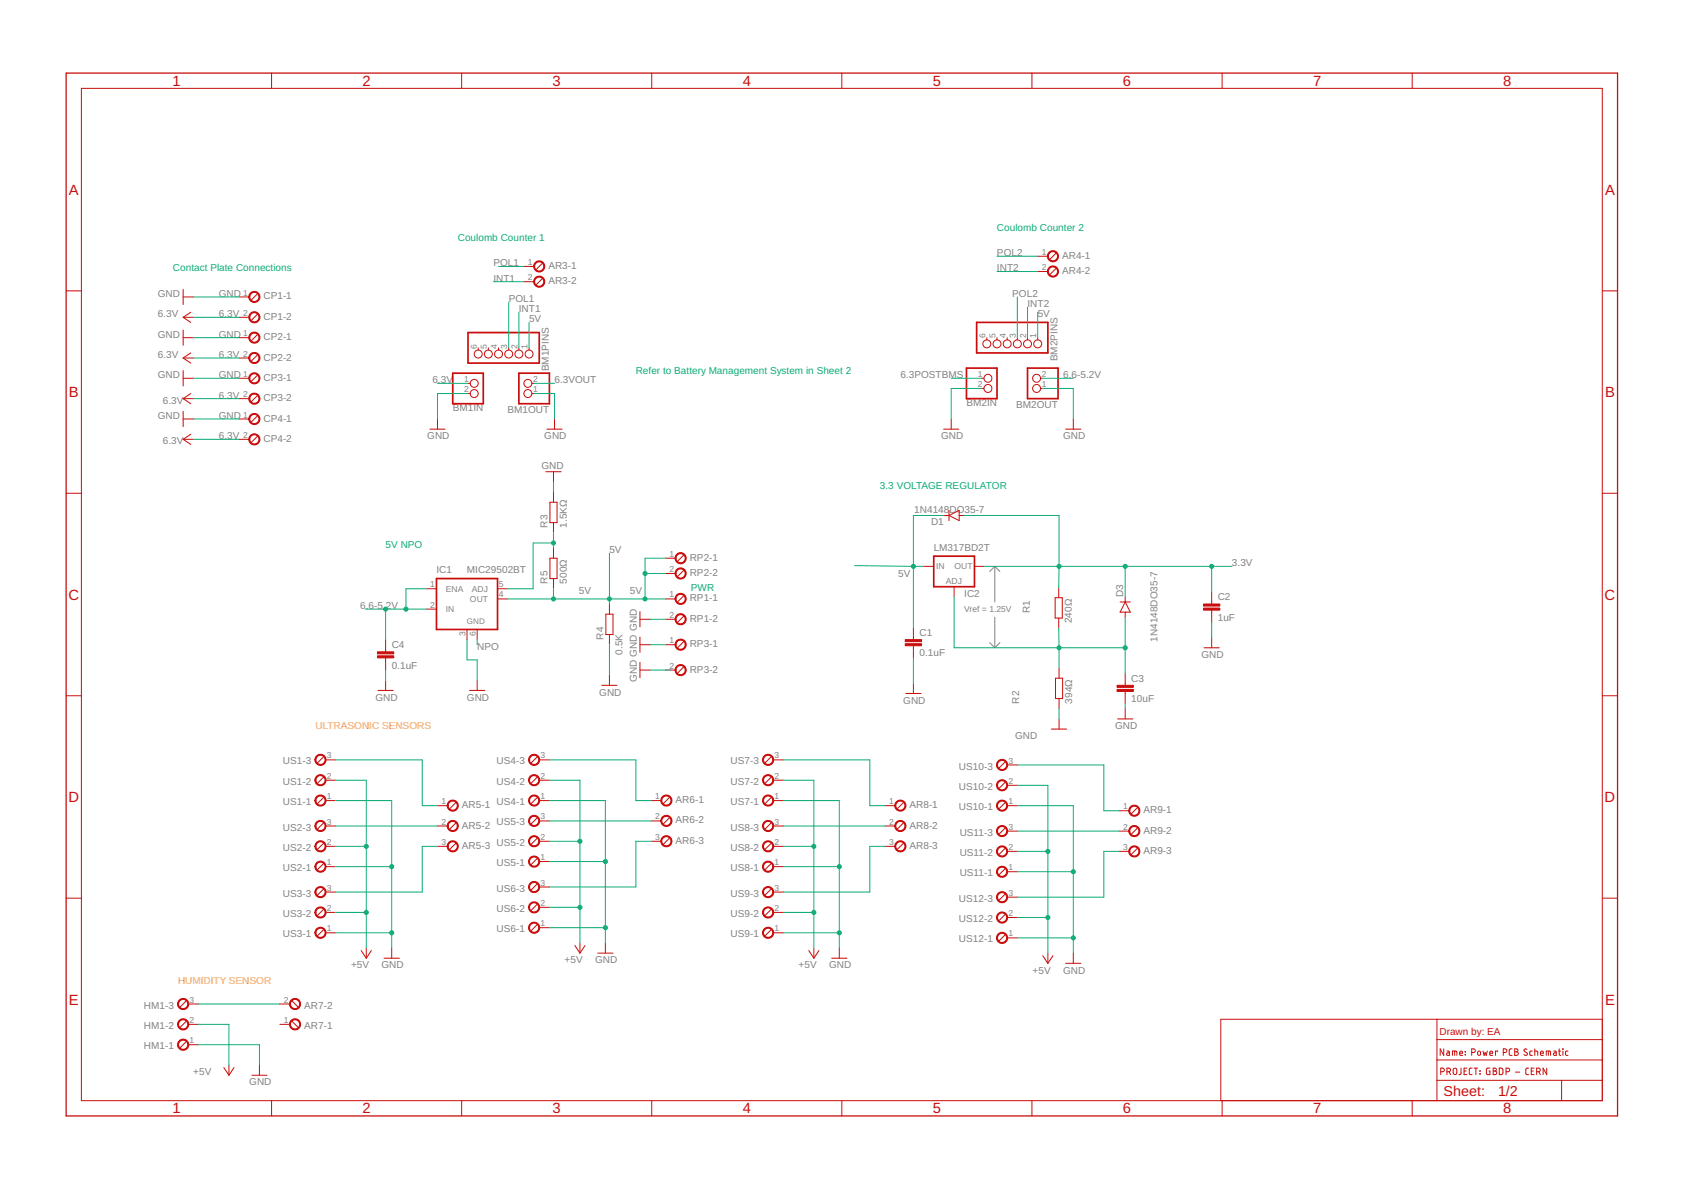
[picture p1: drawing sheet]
<svg xmlns="http://www.w3.org/2000/svg" width="420mm" height="297mm" viewBox="0 0 420 297" stroke-linecap="round" stroke-linejoin="round" font-family="sans-serif">
<path d="M248.3 141.4v8.9M248.3 154.1v7.6M248.3 141.4l1.3 1.2M248.3 141.4l-1.2 1.2M247.1 160.4l1.2 1.3M249.6 160.4l-1.3 1.3" fill="none" stroke="#808080" stroke-width=".25"/>
<g fill="none" stroke="#c90d0c" stroke-width=".25">
<path d="M67.8 18.2v3.9M115.3 18.2v3.9M162.7 18.2v3.9M210.2 18.2v3.9M257.6 18.2v3.9M305.1 18.2v3.9M352.6 18.2v3.9M20.3 22.1h379.7v252.6h-379.7zM16.5 72.6h3.8M45.7 79.2l1.9 1.3M45.7 79.2h2.6M45.7 72.2v3.8"/>
<path d="M45.7 74.1h2.6M47.6 77.9l-1.9 1.3M59.7 79.2h2.5M59.7 74.1h2.5M64.3 73.4l-1.6 1.5M64.3 78.4l-1.6 1.6M130.8 66.5h2.5M130.8 70.3h2.5M135.4 65.7l-1.5 1.6M135.4 69.6l-1.5 1.5M259.1 64h2.5M259.1 67.8h2.5"/>
<path d="M263.6 63.2l-1.5 1.5M263.6 67l-1.5 1.5M400 72.6h3.8M45.7 82.4v3.8M45.7 92.5v3.8M45.7 94.4h2.6M45.7 89.4l1.9 1.2M45.7 89.4h2.6M45.7 84.3h2.6M45.7 99.5l1.9 1.3M45.7 99.5h2.6M47.6 88.1l-1.9 1.3"/>
<path d="M47.6 98.2l-1.9 1.3M59.7 94.4h2.5M59.7 89.4h2.5M59.7 84.3h2.5M59.7 99.5h2.5M64.3 83.5l-1.6 1.5M64.3 88.6l-1.6 1.5M64.3 93.7l-1.6 1.5M64.3 98.7l-1.6 1.6M116.8 95.7h.6M116.8 98.2h.6M119.4 86.8v.6"/>
<path d="M121.9 86.8v.6M124.5 86.8v.6M127 86.8v.6M129.5 86.8v.6M132.1 86.8v.6M132.8 95.7h.5M132.8 98.2h.5M245.1 94.4h.5M245.1 97h.5M246.4 84.3v.5M248.9 84.3v.5M251.4 84.3v.5"/>
<path d="M254 84.3v.5M256.5 84.3v.5M259.1 84.3v.5M259.8 94.4h.5M259.8 97h.5M45.7 102.7v3.8M45.7 109.7l1.9 1.2M45.7 109.7h2.6M45.7 104.6h2.6M47.6 108.4l-1.9 1.3M59.7 109.7h2.5M59.7 104.6h2.5"/>
<path d="M64.3 103.8l-1.6 1.5M64.3 108.9l-1.6 1.5M107.3 107.1h3.8M109.2 104.6v2.5M136.3 117.8h3.8M136.5 107.1h3.8M138.2 117.8v2.5M138.4 104.6v2.5M235.6 107.1h3.8M237.5 104.6v2.5M266 107.1h3.9M267.9 104.6v2.5"/>
<path d="M16.5 123.1h3.8M137.3 125.4h1.8v5.1h-1.8zM137.3 139.3h1.8v5.1h-1.8zM138.2 122.8v2.6M138.2 130.5v2.5M138.2 136.8v2.5M166.1 139.3h2.5M170.7 138.6l-1.6 1.5M235.6 128.7h1.3M236.9 128.7l2.6-1.3v2.5zM236.9 127.4v2.5M239.5 128.7h1.2"/>
<path d="M400 123.1h3.8M96.3 159.7v3M106.4 147h2.6M106.4 152h2.6M116.6 157.1v2.6M119.1 157.1v2.6M124.2 149.5h2.5M124.2 147h2.5M138.2 144.4v2.6M151.3 153.3h1.7v5.1h-1.7zM152.1 150.8v2.5M152.1 158.4v2.5"/>
<path d="M159.8 152.7v3.8M159.8 159v3.8M159.8 154.6h2.5M166.1 154.6h2.5M166.1 149.5h2.5M166.1 143.2h2.5M170.7 148.7l-1.6 1.6M170.7 153.8l-1.6 1.5M170.7 142.4l-1.6 1.5M228 156.6v3.1M230.6 141.4h2.5M238.2 146.5v2.5"/>
<path d="M243.3 141.4h2.5M263.4 149.2h1.8v5.1h-1.8zM264.3 146.7v2.5M264.3 154.3v2.5M279.6 150.3h2.6M280.9 149v1.3M280.9 152.8v1.3M280.9 150.3l1.3 2.5h-2.6zM302.5 147.7v3.1M302.5 152.3v3M302.5 159.2v2.5M16.5 173.7h3.8"/>
<path d="M94.4 172.3h3.8M96.3 164.2v3.1M96.3 169.8v2.5M117.2 172.3h3.8M119.1 169.8v2.5M150.2 171.1h3.9M152.1 168.5v2.6M159.8 165.4v3.8M159.8 160.9h2.5M159.8 167.3h2.5M166.1 160.9h2.5M166.1 167.3h2.5"/>
<path d="M170.7 160.2l-1.6 1.5M170.7 166.5l-1.6 1.5M226.1 173.1h3.8M228 161.2v3M228 170.6v2.5M263.5 169.3h1.8v5.1h-1.8zM264.4 166.8v2.5M264.4 174.4v2.5M264.4 179.5v2.5M279 179.5h3.8M280.9 168v3.1M280.9 172.6v3"/>
<path d="M280.9 176.9v2.6M300.6 161.7h3.8M400 173.7h3.8M80.8 199.1l-1.6 1.5M80.8 194l-1.6 1.5M80.8 188.9l-1.6 1.5M81.3 199.8h2.5M81.3 194.8h2.5M81.3 189.7h2.5M134.1 199.1l-1.5 1.5M134.1 194l-1.5 1.5M134.1 188.9l-1.5 1.5"/>
<path d="M134.6 199.8h2.6M134.6 194.8h2.6M134.6 189.7h2.6M162.6 199.8h2.5M167.1 199.1l-1.5 1.5M192.5 199.1l-1.5 1.5M192.5 194l-1.5 1.5M192.5 188.9l-1.5 1.5M193 199.8h2.6M193 194.8h2.6M193 189.7h2.6M250.9 195.3l-1.5 1.5"/>
<path d="M250.9 190.2l-1.5 1.5M251.4 196h2.6M251.4 190.9h2.6M262.5 182h3.8M80.8 215.6l-1.6 1.5M80.8 210.5l-1.6 1.5M80.8 205.4l-1.6 1.5M81.3 216.3h2.5M81.3 211.3h2.5M81.3 206.2h2.5M109.2 211.3h2.6M109.2 206.2h2.6"/>
<path d="M109.2 201.1h2.6M113.8 200.3l-1.5 1.6M113.8 205.4l-1.5 1.5M113.8 210.5l-1.5 1.5M134.1 214.3l-1.5 1.5M134.1 209.2l-1.5 1.6M134.1 204.2l-1.5 1.5M134.6 215.1h2.6M134.6 210h2.6M134.6 204.9h2.6M162.6 210h2.5M162.6 204.9h2.5"/>
<path d="M167.1 204.2l-1.5 1.5M167.1 209.2l-1.5 1.6M192.5 215.6l-1.5 1.5M192.5 210.5l-1.5 1.5M192.5 205.4l-1.5 1.5M193 216.3h2.6M193 211.3h2.6M193 206.2h2.6M221 211.3h2.5M221 206.2h2.5M221 201.1h2.5M225.5 200.3l-1.5 1.6"/>
<path d="M225.5 205.4l-1.5 1.5M225.5 210.5l-1.5 1.5M250.9 200.3l-1.5 1.6M250.9 216.8l-1.5 1.6M250.9 211.8l-1.5 1.5M250.9 206.7l-1.5 1.5M251.4 201.1h2.6M251.4 217.6h2.6M251.4 212.5h2.6M251.4 207.5h2.6M279.4 212.5h2.5M279.4 207.5h2.5"/>
<path d="M279.4 202.4h2.5M284 201.6l-1.6 1.5M284 206.7l-1.6 1.5M284 211.8l-1.6 1.5M16.5 224.2h3.8M80.8 232.1l-1.6 1.5M80.8 227l-1.6 1.5M80.8 221.9l-1.6 1.5M81.3 232.8h2.5M81.3 227.8h2.5M81.3 222.7h2.5M90.2 237.3l1.2 1.9"/>
<path d="M91.4 236.6v2.6M92.7 237.3l-1.3 1.9M95.9 239.2h3.8M97.8 236.6v2.6M134.1 230.8l-1.5 1.5M134.1 225.7l-1.5 1.5M134.1 220.6l-1.5 1.6M134.6 231.6h2.6M134.6 226.5h2.6M134.6 221.4h2.6M143.5 236l1.3 1.9M144.8 235.4v2.5"/>
<path d="M146 236l-1.2 1.9M149.2 237.9h3.8M151.1 235.4v2.5M192.5 232.1l-1.5 1.5M192.5 227l-1.5 1.5M192.5 221.9l-1.5 1.5M193 232.8h2.6M193 227.8h2.6M193 222.7h2.6M201.9 237.3l1.3 1.9M203.2 236.6v2.6M204.4 237.3l-1.2 1.9"/>
<path d="M207.6 239.2h3.8M209.5 236.6v2.6M250.9 233.3l-1.5 1.6M250.9 228.3l-1.5 1.5M250.9 223.2l-1.5 1.5M251.4 234.1h2.6M251.4 229h2.6M251.4 223.9h2.6M260.3 238.5l1.3 2M261.6 237.9v2.6M262.9 238.5l-1.3 2M267.9 237.9v2.6"/>
<path d="M400 224.2h3.8M46.5 249.9l-1.5 1.5M46.5 254.9l-1.5 1.6M47 255.7h2.5M47 250.6h2.5M69.8 255.7h2.6M69.8 250.6h2.6M72.9 254.9l1.5 1.6M72.9 249.9l1.5 1.5M266 240.5h3.9M358.7 254.4v20.3M358.7 259.5h41.3"/>
<path d="M400 254.4h-95.2v20.3M46.5 260l-1.5 1.5M47 260.8h2.5M55.9 266.5l1.2 1.9M57.1 265.9v2.5M58.4 266.5l-1.3 1.9M62.9 268.4h3.8M64.8 265.9v2.5M67.8 274.7v3.9M115.3 274.7v3.9M162.7 274.7v3.9M210.2 274.7v3.9"/>
<path d="M257.6 274.7v3.9M305.1 274.7v3.9M352.6 274.7v3.9M358.7 269.7h41.3M358.7 264.6h41.3M359.7 267.5h.4a.46 .46 0 0 0 .5-.4 .46 .46 0 0 0-.5-.5h-.4v1.6M360.4 261.8v1.6l-.9-1.6v1.6M361.2 262.4h.5l.1 .2v.8h-.5l-.1-.5 .6-.1M361.2 267.5h.5a.46 .46 0 0 0 .4-.4 .46 .46 0 0 0-.4-.5h-.5v1.6M361.8 267.5l.3 .7M362.6 263.4v-1h1l.1 1M362.9 266.7l.3-.1 .4 .1 .1 1.1a.46 .46 0 0 1-.5 .4 .46 .46 0 0 1-.4-.4z"/>
<path d="M363.2 262.4v1M364.4 262.9h.7a.38 .38 0 0 0-.2-.5 .38 .38 0 0 0-.5 .3l.1 .7h.6M364.7 266.6v1.4l-.5 .2M365.5 267.3h.5M365.8 262.5l.1 .1zM365.8 263.2l.1 .1zM366.2 266.6h-.7v1.6h.7M367.4 262.7h.5a.46 .46 0 0 0 .4-.4 .46 .46 0 0 0-.4-.5h-.5v1.6M367.5 266.6h-.5l-.2 .4v1l.2 .2h.5M368 266.6h.9M368.4 266.6v1.6M369 262.5h.5l.1 .6a.36 .36 0 0 1-.3 .3 .36 .36 0 0 1-.4-.3z"/>
<path d="M369.4 267.3h.1M369.4 268h.1M370.2 262.4l.3 1 .3-.7 .2 .7 .3-1M371.9 262.9h.7a.38 .38 0 0 0-.2-.5 .38 .38 0 0 0-.5 .3l.1 .7h.6M372 266.6h-.7l-.2 .2v1.1l.2 .3h.7v-.9h-.3M372.8 266.6h.4a.36 .36 0 0 1 .4 .4 .36 .36 0 0 1-.4 .3 .46 .46 0 0 1 .5 .5 .46 .46 0 0 1-.5 .4h-.4zM372.8 267.3h.4M373.9 262.5v-.1h-.6v1M374.3 266.6l.6 .1 .3 .2v.9l-.3 .4h-.6zM375.3 262.7h.4a.46 .46 0 0 0 .5-.4 .46 .46 0 0 0-.5-.5h-.4v1.6M376 267.5h.4a.46 .46 0 0 0 .5-.4 .46 .46 0 0 0-.5-.5h-.4v1.6M377.5 261.8l-.6 .1-.1 .3v1l.7 .2"/>
<path d="M378.1 261.8h.5a.36 .36 0 0 1 .4 .4 .36 .36 0 0 1-.4 .3 .46 .46 0 0 1 .5 .5 .46 .46 0 0 1-.5 .4h-.5zM378.1 262.5h.5M378.3 267.6h1.1M381.2 262l-.2-.1a.38 .38 0 0 0-.5 .1 .38 .38 0 0 0 .1 .5l.5 .3a.44 .44 0 0 1 0 .7 .44 .44 0 0 1-.7-.3M381.6 266.6h-.5l-.2 .4v1l.2 .2h.5M382.3 267.3h.5M382.5 262.4h-.4l-.2 .2 .1 .8h.5M383 266.6h-.7v1.6h.7M383.2 262.4l.7 .1v.9M383.2 261.8v1.6M383.6 267.5h.5a.46 .46 0 0 0 .4-.4 .46 .46 0 0 0-.4-.5h-.5v1.6M384.2 267.5l.3 .7"/>
<path d="M384.6 262.9h.7a.38 .38 0 0 0-.3-.5 .38 .38 0 0 0-.4 .3l.1 .7h.6M386 263.4v-1h1l.1 1M386.1 266.6v1.6l-.9-1.6v1.6M386.5 262.4v1M387.9 262.4h.4l.2 .2v.8h-.5l-.2-.2 .1-.3 .6-.1M389.1 262.4h.5M389.3 261.8v1.5l.3 .1M389.8 269.7v5M390.1 261.8l.1 .1zM390.2 262.4v1M391.5 262.4h-.5l-.2 .2 .1 .8h.6"/>
<circle cx="118.4" cy="95.7" r=".99"/>
<circle cx="118.4" cy="98.2" r=".99"/>
<circle cx="119.4" cy="88.4" r=".99"/>
<circle cx="121.9" cy="88.4" r=".99"/>
<circle cx="124.5" cy="88.4" r=".99"/>
<circle cx="127" cy="88.4" r=".99"/>
<circle cx="129.5" cy="88.4" r=".99"/>
<circle cx="131.8" cy="98.2" r=".99"/>
<circle cx="131.8" cy="95.7" r=".99"/>
<circle cx="132.1" cy="88.4" r=".99"/>
<circle cx="246.4" cy="85.8" r=".99"/>
<circle cx="246.6" cy="97" r=".99"/>
<circle cx="246.6" cy="94.4" r=".99"/>
<circle cx="248.9" cy="85.8" r=".99"/>
<circle cx="251.4" cy="85.8" r=".99"/>
<circle cx="254" cy="85.8" r=".99"/>
<circle cx="256.5" cy="85.8" r=".99"/>
<circle cx="258.8" cy="97" r=".99"/>
<circle cx="258.8" cy="94.4" r=".99"/>
<circle cx="259.1" cy="85.8" r=".99"/>
</g>
<g fill="#c90d0c" stroke="#c90d0c" stroke-width=".25">
<path d="M226 160.7h4.1v.5h-4.1z"/>
<path d="M226 159.7h4.1v.5h-4.1z"/>
<path d="M300.5 151.8h4v.5h-4z"/>
<path d="M300.5 150.8h4v.5h-4z"/>
<path d="M278.9 172.1h4v.5h-4z"/>
<path d="M278.9 171.1h4v.5h-4z"/>
<path d="M94.2 163.7h4.1v.5h-4.1z"/>
<path d="M94.2 162.7h4.1v.5h-4.1z"/>
</g>
<path d="M113 93.2h7.6v7.6h-7.6zM116.8 83h17.8v7.6h-17.8zM129.5 93.2h7.7v7.6h-7.7zM241.3 91.9h7.6v7.6h-7.6zM243.8 80.5h17.8v7.6h-17.8zM256.5 91.9h7.6v7.6h-7.6zM233.1 138.8h10.2v7.7h-10.2zM109 144.4h15.2v12.7h-15.2z" fill="none" stroke="#c90d0c" stroke-width=".42"/>
<g fill="#c90d0c" stroke="#c90d0c" stroke-width=".25">
<path d="M168.9 148.5a1.4 1.4 0 0 1 2.2 .3 1.4 1.4 0 0 1-.8 2 1.4 1.4 0 0 1-1.8-1.3h.3a1.15 1.15 0 0 1 1.6-1.1 1.15 1.15 0 0 1 .3 1.9 1.15 1.15 0 0 1-1.9-.5v-.3h-.3z" fill-rule="evenodd"/>
<path d="M168.9 153.6a1.4 1.4 0 0 1 2.2 .2 1.4 1.4 0 0 1-.8 2.1 1.4 1.4 0 0 1-1.8-1.3h.3a1.15 1.15 0 0 1 1.6-1.1 1.15 1.15 0 0 1 .3 1.9 1.15 1.15 0 0 1-1.9-.5v-.3h-.3z" fill-rule="evenodd"/>
<path d="M79 198.9a1.4 1.4 0 0 1 2.2 .2 1.4 1.4 0 0 1-.8 2.1 1.4 1.4 0 0 1-1.8-1.4h.3a1.15 1.15 0 0 1 1.6-1.1 1.15 1.15 0 0 1 .3 2 1.15 1.15 0 0 1-1.9-.6v-.3h-.3z" fill-rule="evenodd"/>
<path d="M79 193.8a1.4 1.4 0 0 1 2.2 .2 1.4 1.4 0 0 1-.8 2.1 1.4 1.4 0 0 1-1.8-1.3h.3a1.15 1.15 0 0 1 1.6-1.1 1.15 1.15 0 0 1 .3 1.9 1.15 1.15 0 0 1-1.9-.6v-.2h-.3z" fill-rule="evenodd"/>
<path d="M79 188.7a1.39 1.39 0 0 1 2.2 .3 1.39 1.39 0 0 1-.8 2 1.39 1.39 0 0 1-1.8-1.3h.3a1.15 1.15 0 0 1 1.6-1.1 1.15 1.15 0 0 1 .3 1.9 1.15 1.15 0 0 1-1.9-.6v-.2h-.3z" fill-rule="evenodd"/>
<path d="M79 215.4a1.4 1.4 0 0 1 2.2 .2 1.4 1.4 0 0 1-.8 2.1 1.4 1.4 0 0 1-1.8-1.4h.3a1.15 1.15 0 0 1 1.6-1 1.15 1.15 0 0 1 .3 1.9 1.15 1.15 0 0 1-1.9-.6v-.3h-.3z" fill-rule="evenodd"/>
<path d="M79 210.3a1.4 1.4 0 0 1 2.2 .2 1.4 1.4 0 0 1-.8 2.1 1.4 1.4 0 0 1-1.8-1.3h.3a1.15 1.15 0 0 1 1.6-1.1 1.15 1.15 0 0 1 .3 1.9 1.15 1.15 0 0 1-1.9-.6v-.2h-.3z" fill-rule="evenodd"/>
<path d="M79 205.2a1.4 1.4 0 0 1 2.2 .2 1.4 1.4 0 0 1-.8 2.1 1.4 1.4 0 0 1-1.8-1.3h.3a1.15 1.15 0 0 1 1.6-1.1 1.15 1.15 0 0 1 .3 1.9 1.15 1.15 0 0 1-1.9-.5v-.3h-.3z" fill-rule="evenodd"/>
<path d="M79 231.9a1.4 1.4 0 0 1 2.2 .2 1.4 1.4 0 0 1-.8 2.1 1.4 1.4 0 0 1-1.8-1.4h.3a1.15 1.15 0 0 1 1.6-1 1.15 1.15 0 0 1 .3 1.9 1.15 1.15 0 0 1-1.9-.6v-.3h-.3z" fill-rule="evenodd"/>
<path d="M79 226.8a1.4 1.4 0 0 1 2.2 .2 1.4 1.4 0 0 1-.8 2.1 1.4 1.4 0 0 1-1.8-1.3h.3a1.15 1.15 0 0 1 1.6-1.1 1.15 1.15 0 0 1 .3 1.9 1.15 1.15 0 0 1-1.9-.6v-.2h-.3z" fill-rule="evenodd"/>
<path d="M79 221.7a1.4 1.4 0 0 1 2.2 .3 1.4 1.4 0 0 1-.8 2 1.4 1.4 0 0 1-1.8-1.3h.3a1.15 1.15 0 0 1 1.6-1.1 1.15 1.15 0 0 1 .3 1.9 1.15 1.15 0 0 1-1.9-.5v-.3h-.3z" fill-rule="evenodd"/>
<path d="M132.3 198.9a1.4 1.4 0 0 1 2.2 .2 1.4 1.4 0 0 1-.8 2.1 1.4 1.4 0 0 1-1.7-1.4h.2a1.14 1.14 0 0 1 1.7-.9 1.14 1.14 0 0 1 .1 1.9 1.14 1.14 0 0 1-1.8-.7v-.3h-.2z" fill-rule="evenodd"/>
<path d="M132.3 193.8a1.4 1.4 0 0 1 2.2 .2 1.4 1.4 0 0 1-.8 2.1 1.4 1.4 0 0 1-1.7-1.3h.2a1.14 1.14 0 0 1 1.7-1 1.14 1.14 0 0 1 .1 1.9 1.14 1.14 0 0 1-1.8-.7v-.2h-.2z" fill-rule="evenodd"/>
<path d="M132.3 188.7a1.39 1.39 0 0 1 2.2 .3 1.39 1.39 0 0 1-.8 2 1.39 1.39 0 0 1-1.7-1.3h.2a1.14 1.14 0 0 1 1.7-1 1.14 1.14 0 0 1 .1 1.9 1.14 1.14 0 0 1-1.8-.7v-.2h-.2z" fill-rule="evenodd"/>
<path d="M132.3 214.1a1.4 1.4 0 0 1 2.2 .2 1.4 1.4 0 0 1-.8 2.1 1.4 1.4 0 0 1-1.7-1.3h.2a1.14 1.14 0 0 1 1.7-1 1.14 1.14 0 0 1 .1 1.9 1.14 1.14 0 0 1-1.8-.7v-.2h-.2z" fill-rule="evenodd"/>
<path d="M132.3 209a1.4 1.4 0 0 1 2.2 .3 1.4 1.4 0 0 1-.8 2 1.4 1.4 0 0 1-1.7-1.3h.2a1.14 1.14 0 0 1 1.7-1 1.14 1.14 0 0 1 .1 2 1.14 1.14 0 0 1-1.8-.7v-.3h-.2z" fill-rule="evenodd"/>
<path d="M132.3 203.9a1.4 1.4 0 0 1 2.2 .3 1.4 1.4 0 0 1-.8 2 1.4 1.4 0 0 1-1.7-1.3h.2a1.14 1.14 0 0 1 1.7-.9 1.14 1.14 0 0 1 .1 1.9 1.14 1.14 0 0 1-1.8-.7v-.3h-.2z" fill-rule="evenodd"/>
<path d="M132.3 230.6a1.4 1.4 0 0 1 2.2 .3 1.4 1.4 0 0 1-.8 2 1.4 1.4 0 0 1-1.7-1.3h.2a1.14 1.14 0 0 1 1.7-1 1.14 1.14 0 0 1 .1 1.9 1.14 1.14 0 0 1-1.8-.6v-.3h-.2z" fill-rule="evenodd"/>
<path d="M132.3 225.5a1.4 1.4 0 0 1 2.2 .3 1.4 1.4 0 0 1-.8 2 1.4 1.4 0 0 1-1.7-1.3h.2a1.14 1.14 0 0 1 1.7-1 1.14 1.14 0 0 1 .1 2 1.14 1.14 0 0 1-1.8-.7v-.3h-.2z" fill-rule="evenodd"/>
<path d="M132.3 220.5a1.4 1.4 0 0 1 2.2 .2 1.4 1.4 0 0 1-.8 2.1 1.4 1.4 0 0 1-1.7-1.4h.2a1.14 1.14 0 0 1 1.7-.9 1.14 1.14 0 0 1 .1 1.9 1.14 1.14 0 0 1-1.8-.7v-.3h-.2z" fill-rule="evenodd"/>
<path d="M165.3 198.9a1.4 1.4 0 0 1 2.3 .2 1.4 1.4 0 0 1-.9 2.1 1.4 1.4 0 0 1-1.7-1.4h.2a1.15 1.15 0 0 1 1.6-1.1 1.15 1.15 0 0 1 .3 2 1.15 1.15 0 0 1-1.9-.6v-.3h-.2z" fill-rule="evenodd"/>
<path d="M165.3 203.9a1.4 1.4 0 0 1 2.3 .3 1.4 1.4 0 0 1-.9 2.1 1.4 1.4 0 0 1-1.7-1.4h.2a1.15 1.15 0 0 1 1.6-1.1 1.15 1.15 0 0 1 .3 1.9 1.15 1.15 0 0 1-1.9-.5v-.3h-.2z" fill-rule="evenodd"/>
<path d="M165.3 209a1.4 1.4 0 0 1 2.3 .3 1.4 1.4 0 0 1-.9 2 1.4 1.4 0 0 1-1.7-1.3h.2a1.15 1.15 0 0 1 1.6-1.1 1.15 1.15 0 0 1 .3 1.9 1.15 1.15 0 0 1-1.9-.5v-.3h-.2z" fill-rule="evenodd"/>
<path d="M44.7 259.8a1.4 1.4 0 0 1 2.2 .3 1.4 1.4 0 0 1-.8 2 1.4 1.4 0 0 1-1.8-1.3h.3a1.15 1.15 0 0 1 1.6-1.1 1.15 1.15 0 0 1 .3 1.9 1.15 1.15 0 0 1-1.9-.5v-.3h-.3z" fill-rule="evenodd"/>
<path d="M44.7 254.7a1.4 1.4 0 0 1 2.2 .3 1.4 1.4 0 0 1-.8 2.1 1.4 1.4 0 0 1-1.8-1.4h.3a1.15 1.15 0 0 1 1.6-1.1 1.15 1.15 0 0 1 .3 2 1.15 1.15 0 0 1-1.9-.6v-.3h-.3z" fill-rule="evenodd"/>
<path d="M44.7 249.7a1.4 1.4 0 0 1 2.2 .2 1.4 1.4 0 0 1-.8 2.1 1.4 1.4 0 0 1-1.8-1.4h.3a1.15 1.15 0 0 1 1.6-1 1.15 1.15 0 0 1 .3 1.9 1.15 1.15 0 0 1-1.9-.6v-.3h-.3z" fill-rule="evenodd"/>
<path d="M72.6 254.7a1.39 1.39 0 0 1 2.2 .3 1.39 1.39 0 0 1-.8 2 1.39 1.39 0 0 1-1.7-1.3h.2a1.15 1.15 0 0 1 1.6-1.1 1.15 1.15 0 0 1 .3 2 1.15 1.15 0 0 1-1.8-.6l-.1-.3h-.2z" fill-rule="evenodd"/>
<path d="M72.6 249.7a1.39 1.39 0 0 1 2.2 .2 1.39 1.39 0 0 1-.8 2.1 1.39 1.39 0 0 1-1.7-1.4h.2a1.15 1.15 0 0 1 1.6-1 1.15 1.15 0 0 1 .3 1.9 1.15 1.15 0 0 1-1.8-.6l-.1-.3h-.2z" fill-rule="evenodd"/>
<path d="M112 200.1a1.4 1.4 0 0 1 2.2 .3 1.4 1.4 0 0 1-.8 2 1.4 1.4 0 0 1-1.8-1.3h.3a1.14 1.14 0 0 1 1.7-1 1.14 1.14 0 0 1 .1 2 1.14 1.14 0 0 1-1.8-.7v-.3h-.3z" fill-rule="evenodd"/>
<path d="M112 205.2a1.4 1.4 0 0 1 2.2 .2 1.4 1.4 0 0 1-.8 2.1 1.4 1.4 0 0 1-1.8-1.3h.3a1.14 1.14 0 0 1 1.7-1 1.14 1.14 0 0 1 .1 2 1.14 1.14 0 0 1-1.8-.7v-.3h-.3z" fill-rule="evenodd"/>
<path d="M112 210.3a1.4 1.4 0 0 1 2.2 .2 1.4 1.4 0 0 1-.8 2.1 1.4 1.4 0 0 1-1.8-1.3h.3a1.14 1.14 0 0 1 1.7-1 1.14 1.14 0 0 1 .1 1.9 1.14 1.14 0 0 1-1.8-.7v-.2h-.3z" fill-rule="evenodd"/>
<path d="M133.6 65.6a1.39 1.39 0 0 1 2.2 .2 1.39 1.39 0 0 1-.8 2.1 1.39 1.39 0 0 1-1.8-1.4h.3a1.14 1.14 0 0 1 1.7-1 1.14 1.14 0 0 1 .1 2 1.14 1.14 0 0 1-1.8-.7v-.3h-.3z" fill-rule="evenodd"/>
<path d="M133.6 69.4a1.39 1.39 0 0 1 2.2 .2 1.39 1.39 0 0 1-.8 2.1 1.39 1.39 0 0 1-1.8-1.4h.3a1.14 1.14 0 0 1 1.7-.9 1.14 1.14 0 0 1 .1 1.9 1.14 1.14 0 0 1-1.8-.7v-.3h-.3z" fill-rule="evenodd"/>
<path d="M261.9 63a1.39 1.39 0 0 1 2.2 .3 1.39 1.39 0 0 1-.9 2 1.39 1.39 0 0 1-1.7-1.3h.2a1.15 1.15 0 0 1 1.6-1.1 1.15 1.15 0 0 1 .3 1.9 1.15 1.15 0 0 1-1.8-.6l-.1-.2h-.2z" fill-rule="evenodd"/>
<path d="M261.9 66.8a1.39 1.39 0 0 1 2.2 .3 1.39 1.39 0 0 1-.9 2 1.39 1.39 0 0 1-1.7-1.3h.2a1.15 1.15 0 0 1 1.6-1.1 1.15 1.15 0 0 1 .3 1.9 1.15 1.15 0 0 1-1.8-.5l-.1-.3h-.2z" fill-rule="evenodd"/>
<path d="M168.9 138.4a1.4 1.4 0 0 1 2.2 .2 1.4 1.4 0 0 1-.8 2.1 1.4 1.4 0 0 1-1.8-1.4h.3a1.15 1.15 0 0 1 1.6-1 1.15 1.15 0 0 1 .3 1.9 1.15 1.15 0 0 1-1.9-.6v-.3h-.3z" fill-rule="evenodd"/>
<path d="M168.9 142.2a1.4 1.4 0 0 1 2.2 .2 1.4 1.4 0 0 1-.8 2.1 1.4 1.4 0 0 1-1.8-1.3h.3a1.15 1.15 0 0 1 1.6-1.1 1.15 1.15 0 0 1 .3 1.9 1.15 1.15 0 0 1-1.9-.6v-.2h-.3z" fill-rule="evenodd"/>
<path d="M168.9 160a1.4 1.4 0 0 1 2.2 .2 1.4 1.4 0 0 1-.8 2.1 1.4 1.4 0 0 1-1.8-1.4h.3a1.15 1.15 0 0 1 1.6-1.1 1.15 1.15 0 0 1 .3 2 1.15 1.15 0 0 1-1.9-.6v-.3h-.3z" fill-rule="evenodd"/>
<path d="M168.9 166.3a1.4 1.4 0 0 1 2.2 .2 1.4 1.4 0 0 1-.8 2.1 1.4 1.4 0 0 1-1.8-1.3h.3a1.15 1.15 0 0 1 1.6-1.1 1.15 1.15 0 0 1 .3 1.9 1.15 1.15 0 0 1-1.9-.5v-.3h-.3z" fill-rule="evenodd"/>
<path d="M62.5 73.2a1.4 1.4 0 0 1 2.2 .2 1.4 1.4 0 0 1-.8 2.1 1.4 1.4 0 0 1-1.8-1.4h.3a1.15 1.15 0 0 1 1.6-1.1 1.15 1.15 0 0 1 .3 2 1.15 1.15 0 0 1-1.9-.6v-.3h-.3z" fill-rule="evenodd"/>
<path d="M62.5 78.2a1.4 1.4 0 0 1 2.2 .3 1.4 1.4 0 0 1-.8 2 1.4 1.4 0 0 1-1.8-1.3h.3a1.15 1.15 0 0 1 1.6-1.1 1.15 1.15 0 0 1 .3 1.9 1.15 1.15 0 0 1-1.9-.5v-.3h-.3z" fill-rule="evenodd"/>
<path d="M62.5 83.3a1.4 1.4 0 0 1 2.2 .2 1.4 1.4 0 0 1-.8 2.1 1.4 1.4 0 0 1-1.8-1.3h.3a1.15 1.15 0 0 1 1.6-1.1 1.15 1.15 0 0 1 .3 1.9 1.15 1.15 0 0 1-1.9-.5v-.3h-.3z" fill-rule="evenodd"/>
<path d="M62.5 88.4a1.4 1.4 0 0 1 2.2 .2 1.4 1.4 0 0 1-.8 2.1 1.4 1.4 0 0 1-1.8-1.3h.3a1.15 1.15 0 0 1 1.6-1.1 1.15 1.15 0 0 1 .3 1.9 1.15 1.15 0 0 1-1.9-.6v-.2h-.3z" fill-rule="evenodd"/>
<path d="M62.5 93.5a1.4 1.4 0 0 1 2.2 .2 1.4 1.4 0 0 1-.8 2.1 1.4 1.4 0 0 1-1.8-1.4h.3a1.15 1.15 0 0 1 1.6-1 1.15 1.15 0 0 1 .2 1.9 1.15 1.15 0 0 1-1.8-.6v-.3h-.3z" fill-rule="evenodd"/>
<path d="M62.5 98.6a1.4 1.4 0 0 1 2.2 .2 1.4 1.4 0 0 1-.8 2.1 1.4 1.4 0 0 1-1.8-1.4h.3a1.15 1.15 0 0 1 1.6-1.1 1.15 1.15 0 0 1 .2 2 1.15 1.15 0 0 1-1.8-.6v-.3h-.3z" fill-rule="evenodd"/>
<path d="M62.5 103.6a1.4 1.4 0 0 1 2.2 .3 1.4 1.4 0 0 1-.8 2 1.4 1.4 0 0 1-1.8-1.3h.3a1.15 1.15 0 0 1 1.6-1.1 1.15 1.15 0 0 1 .2 1.9 1.15 1.15 0 0 1-1.8-.5v-.3h-.3z" fill-rule="evenodd"/>
<path d="M62.5 108.7a1.4 1.4 0 0 1 2.2 .3 1.4 1.4 0 0 1-.8 2 1.4 1.4 0 0 1-1.8-1.3h.3a1.15 1.15 0 0 1 1.6-1.1 1.15 1.15 0 0 1 .2 1.9 1.15 1.15 0 0 1-1.8-.5v-.3h-.3z" fill-rule="evenodd"/>
<path d="M190.7 198.9a1.4 1.4 0 0 1 2.3 .2 1.4 1.4 0 0 1-.9 2.1 1.4 1.4 0 0 1-1.7-1.4h.2a1.15 1.15 0 0 1 1.6-1.1 1.15 1.15 0 0 1 .3 2 1.15 1.15 0 0 1-1.9-.6v-.3h-.2z" fill-rule="evenodd"/>
<path d="M190.7 193.8a1.4 1.4 0 0 1 2.3 .2 1.4 1.4 0 0 1-.9 2.1 1.4 1.4 0 0 1-1.7-1.3h.2a1.15 1.15 0 0 1 1.6-1.1 1.15 1.15 0 0 1 .3 1.9 1.15 1.15 0 0 1-1.9-.6v-.2h-.2z" fill-rule="evenodd"/>
<path d="M190.7 188.7a1.4 1.4 0 0 1 2.3 .3 1.4 1.4 0 0 1-.9 2 1.4 1.4 0 0 1-1.7-1.3h.2a1.15 1.15 0 0 1 1.6-1.1 1.15 1.15 0 0 1 .3 1.9 1.15 1.15 0 0 1-1.9-.6v-.2h-.2z" fill-rule="evenodd"/>
<path d="M190.7 215.4a1.4 1.4 0 0 1 2.3 .2 1.4 1.4 0 0 1-.9 2.1 1.4 1.4 0 0 1-1.7-1.4h.2a1.15 1.15 0 0 1 1.6-1 1.15 1.15 0 0 1 .3 1.9 1.15 1.15 0 0 1-1.9-.6v-.3h-.2z" fill-rule="evenodd"/>
<path d="M190.7 210.3a1.4 1.4 0 0 1 2.3 .2 1.4 1.4 0 0 1-.9 2.1 1.4 1.4 0 0 1-1.7-1.3h.2a1.15 1.15 0 0 1 1.6-1.1 1.15 1.15 0 0 1 .3 1.9 1.15 1.15 0 0 1-1.9-.6v-.2h-.2z" fill-rule="evenodd"/>
<path d="M190.7 205.2a1.4 1.4 0 0 1 2.3 .2 1.4 1.4 0 0 1-.9 2.1 1.4 1.4 0 0 1-1.7-1.3h.2a1.15 1.15 0 0 1 1.6-1.1 1.15 1.15 0 0 1 .3 1.9 1.15 1.15 0 0 1-1.9-.5v-.3h-.2z" fill-rule="evenodd"/>
<path d="M190.7 231.9a1.4 1.4 0 0 1 2.3 .2 1.4 1.4 0 0 1-.9 2.1 1.4 1.4 0 0 1-1.7-1.4h.2a1.15 1.15 0 0 1 1.6-1 1.15 1.15 0 0 1 .3 1.9 1.15 1.15 0 0 1-1.9-.6v-.3h-.2z" fill-rule="evenodd"/>
<path d="M190.7 226.8a1.4 1.4 0 0 1 2.3 .2 1.4 1.4 0 0 1-.9 2.1 1.4 1.4 0 0 1-1.7-1.3h.2a1.15 1.15 0 0 1 1.6-1.1 1.15 1.15 0 0 1 .3 1.9 1.15 1.15 0 0 1-1.9-.6v-.2h-.2z" fill-rule="evenodd"/>
<path d="M190.7 221.7a1.4 1.4 0 0 1 2.3 .3 1.4 1.4 0 0 1-.9 2 1.4 1.4 0 0 1-1.7-1.3h.2a1.15 1.15 0 0 1 1.6-1.1 1.15 1.15 0 0 1 .3 1.9 1.15 1.15 0 0 1-1.9-.5v-.3h-.2z" fill-rule="evenodd"/>
<path d="M223.8 200.1a1.4 1.4 0 0 1 2.2 .3 1.4 1.4 0 0 1-.8 2 1.4 1.4 0 0 1-1.8-1.3h.2a1.15 1.15 0 0 1 1.6-1.1 1.15 1.15 0 0 1 .3 1.9 1.15 1.15 0 0 1-1.8-.5l-.1-.3h-.2z" fill-rule="evenodd"/>
<path d="M223.8 205.2a1.4 1.4 0 0 1 2.2 .2 1.4 1.4 0 0 1-.8 2.1 1.4 1.4 0 0 1-1.8-1.3h.2a1.15 1.15 0 0 1 1.6-1.1 1.15 1.15 0 0 1 .3 1.9 1.15 1.15 0 0 1-1.8-.5l-.1-.3h-.2z" fill-rule="evenodd"/>
<path d="M223.8 210.3a1.4 1.4 0 0 1 2.2 .2 1.4 1.4 0 0 1-.8 2.1 1.4 1.4 0 0 1-1.8-1.3h.2a1.15 1.15 0 0 1 1.6-1.1 1.15 1.15 0 0 1 .3 1.9 1.15 1.15 0 0 1-1.8-.6l-.1-.2h-.2z" fill-rule="evenodd"/>
<path d="M249.2 200.1a1.4 1.4 0 0 1 2.2 .3 1.4 1.4 0 0 1-.8 2 1.4 1.4 0 0 1-1.8-1.3h.2a1.15 1.15 0 0 1 1.6-1.1 1.15 1.15 0 0 1 .3 1.9 1.15 1.15 0 0 1-1.8-.5l-.1-.3h-.2z" fill-rule="evenodd"/>
<path d="M249.2 195.1a1.4 1.4 0 0 1 2.2 .2 1.4 1.4 0 0 1-.8 2.1 1.4 1.4 0 0 1-1.8-1.4h.2a1.15 1.15 0 0 1 1.6-1.1 1.15 1.15 0 0 1 .3 2 1.15 1.15 0 0 1-1.8-.6l-.1-.3h-.2z" fill-rule="evenodd"/>
<path d="M249.2 190a1.39 1.39 0 0 1 2.2 .2 1.39 1.39 0 0 1-.9 2.1 1.39 1.39 0 0 1-1.7-1.4h.2a1.15 1.15 0 0 1 1.6-1 1.15 1.15 0 0 1 .3 1.9 1.15 1.15 0 0 1-1.8-.6l-.1-.3h-.2z" fill-rule="evenodd"/>
<path d="M249.2 216.6a1.4 1.4 0 0 1 2.2 .3 1.4 1.4 0 0 1-.9 2 1.4 1.4 0 0 1-1.7-1.3h.2a1.15 1.15 0 0 1 1.6-1.1 1.15 1.15 0 0 1 .3 2 1.15 1.15 0 0 1-1.8-.6l-.1-.3h-.2z" fill-rule="evenodd"/>
<path d="M249.2 211.6a1.4 1.4 0 0 1 2.2 .2 1.4 1.4 0 0 1-.9 2.1 1.4 1.4 0 0 1-1.7-1.4h.2a1.15 1.15 0 0 1 1.6-1 1.15 1.15 0 0 1 .3 1.9 1.15 1.15 0 0 1-1.8-.6l-.1-.3h-.2z" fill-rule="evenodd"/>
<path d="M249.2 206.5a1.4 1.4 0 0 1 2.2 .2 1.4 1.4 0 0 1-.8 2.1 1.4 1.4 0 0 1-1.8-1.3h.2a1.15 1.15 0 0 1 1.6-1.1 1.15 1.15 0 0 1 .3 1.9 1.15 1.15 0 0 1-1.8-.6l-.1-.2h-.2z" fill-rule="evenodd"/>
<path d="M249.2 233.2a1.4 1.4 0 0 1 2.2 .2 1.4 1.4 0 0 1-.9 2.1 1.4 1.4 0 0 1-1.7-1.4h.2a1.15 1.15 0 0 1 1.6-1.1 1.15 1.15 0 0 1 .3 2 1.15 1.15 0 0 1-1.8-.6l-.1-.3h-.2z" fill-rule="evenodd"/>
<path d="M249.2 228.1a1.4 1.4 0 0 1 2.2 .2 1.4 1.4 0 0 1-.9 2.1 1.4 1.4 0 0 1-1.7-1.4h.2a1.15 1.15 0 0 1 1.6-1 1.15 1.15 0 0 1 .3 1.9 1.15 1.15 0 0 1-1.8-.6l-.1-.3h-.2z" fill-rule="evenodd"/>
<path d="M249.2 223a1.4 1.4 0 0 1 2.2 .2 1.4 1.4 0 0 1-.9 2.1 1.4 1.4 0 0 1-1.7-1.4h.2a1.15 1.15 0 0 1 1.6-1 1.15 1.15 0 0 1 .3 1.9 1.15 1.15 0 0 1-1.8-.6l-.1-.3h-.2z" fill-rule="evenodd"/>
<path d="M282.2 201.4a1.4 1.4 0 0 1 2.2 .2 1.4 1.4 0 0 1-.8 2.1 1.4 1.4 0 0 1-1.8-1.3h.2a1.14 1.14 0 0 1 1.6-1.1 1.14 1.14 0 0 1 .3 1.9 1.14 1.14 0 0 1-1.8-.6l-.1-.2h-.2z" fill-rule="evenodd"/>
<path d="M282.2 206.5a1.4 1.4 0 0 1 2.2 .2 1.4 1.4 0 0 1-.8 2.1 1.4 1.4 0 0 1-1.8-1.3h.2a1.14 1.14 0 0 1 1.6-1.1 1.14 1.14 0 0 1 .3 1.9 1.14 1.14 0 0 1-1.8-.6l-.1-.2h-.2z" fill-rule="evenodd"/>
<path d="M282.2 211.6a1.4 1.4 0 0 1 2.2 .2 1.4 1.4 0 0 1-.8 2.1 1.4 1.4 0 0 1-1.8-1.4h.2a1.14 1.14 0 0 1 1.7-1 1.14 1.14 0 0 1 .2 1.9 1.14 1.14 0 0 1-1.8-.6l-.1-.3h-.2z" fill-rule="evenodd"/>
</g>
<path d="M16.5 18.2h387.3v260.4h-387.3z" fill="none" stroke="#c90d0c" stroke-width=".32"/>
<g fill="none" stroke="#0dab76" stroke-width=".25">
<path d="M48.3 74.1h11.4M48.3 79.2h11.4M123.2 70.3h7.6M124.5 66.5h6.3M127 75.4v11.4M129.5 77.9v8.9M248.9 67.8h10.2M248.9 64h10.2M254 74.1v10.2M256.5 76.7v7.6M259.1 77.9v6.4M48.3 84.3h11.4"/>
<path d="M48.3 94.4h11.4M48.3 89.4h11.4M48.3 99.5h11.4M109.2 95.7h7.6M116.8 98.2h-7.6v6.4M132.1 80.5v6.3M133.3 98.2h5.1v6.4M133.3 95.7h5.1M237.5 94.4h7.6M245.1 97h-7.6v7.6M260.3 97h7.6v7.6M260.3 94.4h7.6"/>
<path d="M48.3 104.6h11.4M48.3 109.7h11.4M138.2 120.3v2.5M138.2 133v3.8M138.2 135.5h-5.1v11.5h-6.4M152.1 138.1v12.7M166.1 139.3h-5.1v10.2M235.6 128.7h-7.6v27.9M240.7 128.7h23.7l-.1 18M91.2 152h15.2M96.3 152v7.7M106.4 147h-5.1v5"/>
<path d="M116.6 159.7v5h2.5v5.1M119.1 159.7v1.2M126.7 149.5h39.4M138.2 147v2.5M161 143.2h5.1M162.3 154.6h3.8M213.3 141.2l17.3 .2M238.2 149v12.7h42.7M245.8 141.4h61.8M264.3 156.8l.1 10M280.9 141.4v7.6M280.9 154.1v13.9"/>
<path d="M302.5 141.4v6.3M302.5 155.3v3.9M96.3 167.3v2.5M152.1 160.9v7.6M162.3 160.9h3.8M162.3 167.3h5.1M228 164.2v6.4M264.4 176.9v2.6M280.9 175.6v1.3M83.8 199.8h14v36.8M83.8 189.7h21.6v11.4h3.8M83.8 194.8h7.6v41.8"/>
<path d="M137.2 199.8h13.9v35.6M137.2 189.7h21.5v10.1h3.9M137.2 194.8h7.6v40.6M195.6 199.8h13.9v36.8M195.6 189.7h21.5v11.4h3.9M195.6 194.8h7.6v41.8M254 196h7.6v41.9M254 190.9h21.6v11.5h3.8M83.8 216.3h14M83.8 211.3h7.6M83.8 206.2h25.4M109.2 211.3h-3.8v11.4h-21.6"/>
<path d="M137.2 215.1h13.9M137.2 210h7.6M137.2 204.9h25.4M162.6 210h-3.9v11.4h-21.5M195.6 216.3h13.9M195.6 211.3h7.6M195.6 206.2h25.4M221 211.3h-3.9v11.4h-21.5M254 201.1h13.9v36.8M254 217.6h13.9M254 212.5h7.6M254 207.5h25.4"/>
<path d="M279.4 212.5h-3.8v11.4h-21.6M83.8 232.8h14M83.8 227.8h7.6M137.2 231.6h13.9M137.2 226.5h7.6M195.6 232.8h13.9M195.6 227.8h7.6M254 234.1h13.9M254 229h7.6M49.5 255.7h7.6v10.2M49.5 250.6h20.3M49.5 260.8h15.3v5.1"/>
</g>
<g fill="#0dab76" stroke="#0dab76" stroke-width=".25">
<circle cx="97.8" cy="232.8" r=".51"/>
<circle cx="97.8" cy="216.3" r=".51"/>
<circle cx="151.1" cy="231.6" r=".51"/>
<circle cx="151.1" cy="215.1" r=".51"/>
<circle cx="209.5" cy="232.8" r=".51"/>
<circle cx="209.5" cy="216.3" r=".51"/>
<circle cx="267.9" cy="234.1" r=".51"/>
<circle cx="267.9" cy="217.6" r=".51"/>
<circle cx="91.4" cy="227.8" r=".51"/>
<circle cx="91.4" cy="211.3" r=".51"/>
<circle cx="144.8" cy="226.5" r=".51"/>
<circle cx="144.8" cy="210" r=".51"/>
<circle cx="203.2" cy="227.8" r=".51"/>
<circle cx="203.2" cy="211.3" r=".51"/>
<circle cx="261.6" cy="229" r=".51"/>
<circle cx="261.6" cy="212.5" r=".51"/>
<circle cx="280.9" cy="141.4" r=".51"/>
<circle cx="264.4" cy="141.4" r=".51"/>
<circle cx="302.5" cy="141.4" r=".51"/>
<circle cx="280.9" cy="161.7" r=".51"/>
<circle cx="264.4" cy="161.7" r=".51"/>
<circle cx="138.2" cy="149.5" r=".51"/>
<circle cx="152.1" cy="149.5" r=".51"/>
<circle cx="161" cy="149.5" r=".51"/>
<circle cx="161" cy="143.2" r=".51"/>
<circle cx="228" cy="141.4" r=".51"/>
<circle cx="101.3" cy="152" r=".51"/>
<circle cx="96.3" cy="152" r=".51"/>
<circle cx="138.2" cy="135.5" r=".51"/>
</g>
<g font-size="3.7" fill="#c90d0c">
<text x="43" y="21.4">1</text>
<text x="90.5" y="21.4">2</text>
<text x="138" y="21.4">3</text>
<text x="185.4" y="21.4">4</text>
<text x="232.9" y="21.4">5</text>
<text x="280.3" y="21.4">6</text>
<text x="327.8" y="21.4">7</text>
<text x="375.3" y="21.4">8</text>
<text x="17.2" y="48.6">A</text>
<text x="400.7" y="48.6">A</text>
<text x="17.2" y="99.2">B</text>
<text x="400.7" y="99.2">B</text>
<text x="17.1" y="149.7">C</text>
<text x="400.6" y="149.7">C</text>
<text x="17.1" y="200.2">D</text>
<text x="400.6" y="200.2">D</text>
<text x="17.2" y="250.8">E</text>
<text x="400.7" y="250.8">E</text>
<text x="43" y="277.9">1</text>
<text x="90.5" y="277.9">2</text>
<text x="138" y="277.9">3</text>
<text x="185.4" y="277.9">4</text>
<text x="232.9" y="277.9">5</text>
<text x="280.3" y="277.9">6</text>
<text x="327.8" y="277.9">7</text>
<text x="375.3" y="277.9">8</text>
</g>
<g font-size="3.6" fill="#c90d0c">
<text x="360.4" y="273.6">Sheet:</text>
<text x="374" y="273.5">1/2</text>
</g>
<g font-size="2.5" fill="#0dab76">
<text x="248.9" y="57.6">Coulomb Counter 2</text>
<text x="114.3" y="60.2">Coulomb Counter 1</text>
<text x="43.2" y="67.8">Contact Plate Connections</text>
<text x="158.7" y="93.3">Refer to Battery Management System in Sheet 2</text>
<text x="219.7" y="122.1">3.3 VOLTAGE REGULATOR</text>
<text x="96.3" y="136.8">5V NPO</text>
<text x="172.5" y="147.5">PWR</text>
</g>
<g font-size="2.5" fill="#808080">
<text x="248.9" y="64">POL2</text>
<text x="265.2" y="64.6">AR4-1</text>
<text x="123.2" y="66.5">POL1</text>
<text x="123.2" y="70.3">INT1</text>
<text x="136.9" y="67.1">AR3-1</text>
<text x="136.9" y="70.9">AR3-2</text>
<text x="248.9" y="67.8">INT2</text>
<text x="265.2" y="68.4">AR4-2</text>
<text x="39.4" y="74.1">GND</text>
<text x="54.6" y="74.1">GND</text>
<text x="65.8" y="74.8">CP1-1</text>
<text x="127" y="75.4">POL1</text>
<text x="129.5" y="77.9">INT1</text>
<text x="252.7" y="74.1">POL2</text>
<text x="256.5" y="76.7">INT2</text>
<text x="39.4" y="79.2">6.3V</text>
<text x="54.6" y="79.2">6.3V</text>
<text x="65.8" y="79.8">CP1-2</text>
<text x="132.1" y="80.5">5V</text>
<text x="259.1" y="79.2">5V</text>
<text x="39.4" y="84.3">GND</text>
<text x="39.4" y="89.4">6.3V</text>
<text x="54.6" y="84.3">GND</text>
<text x="54.6" y="89.4">6.3V</text>
<text x="65.8" y="84.9">CP2-1</text>
<text x="65.8" y="90">CP2-2</text>
<text x="39.4" y="94.4">GND</text>
<text x="54.6" y="94.4">GND</text>
<text x="65.8" y="95.1">CP3-1</text>
<text x="107.9" y="95.7">6.3V</text>
<text x="137" y="92.7" transform="rotate(-90 137 92.7)">BM1PINS</text>
<text x="138.4" y="95.7">6.3VOUT</text>
<text x="224.8" y="94.4">6.3POSTBMS</text>
<text x="264" y="90.2" transform="rotate(-90 264 90.2)">BM2PINS</text>
<text x="265.4" y="94.4">6.6-5.2V</text>
<text x="40.6" y="100.8">6.3V</text>
<text x="54.6" y="99.5">6.3V</text>
<text x="65.8" y="100.1">CP3-2</text>
<text x="241.3" y="101.4">BM2IN</text>
<text x="253.7" y="101.9">BM2OUT</text>
<text x="39.4" y="104.6">GND</text>
<text x="54.6" y="104.6">GND</text>
<text x="65.8" y="105.2">CP4-1</text>
<text x="113" y="102.7">BM1IN</text>
<text x="126.7" y="103.2">BM1OUT</text>
<text x="40.6" y="110.9">6.3V</text>
<text x="54.6" y="109.7">6.3V</text>
<text x="65.8" y="110.3">CP4-2</text>
<text x="106.7" y="109.7">GND</text>
<text x="135.9" y="109.7">GND</text>
<text x="234.9" y="109.7">GND</text>
<text x="265.4" y="109.7">GND</text>
<text x="135.2" y="117">GND</text>
<text x="136.7" y="131.7" transform="rotate(-90 136.7 131.7)">R3</text>
<text x="141.5" y="131.7" transform="rotate(-90 141.5 131.7)">1.5KΩ</text>
<text x="228.3" y="128.1">1N4148DO35-7</text>
<text x="232.4" y="130.9">D1</text>
<text x="233.1" y="137.6">LM317BD2T</text>
<text x="109" y="143.1">IC1</text>
<text x="116.6" y="143.1">MIC29502BT</text>
<text x="152.1" y="138.1">5V</text>
<text x="172.2" y="140">RP2-1</text>
<text x="172.2" y="143.8">RP2-2</text>
<text x="224.2" y="143.9">5V</text>
<text x="307.6" y="141.4">3.3V</text>
<text x="136.7" y="145.7" transform="rotate(-90 136.7 145.7)">R5</text>
<text x="141.5" y="145.7" transform="rotate(-90 141.5 145.7)">500Ω</text>
<text x="144.5" y="148.2">5V</text>
<text x="157.2" y="148.2">5V</text>
<text x="240.7" y="149">IC2</text>
<text x="280.4" y="149" transform="rotate(-90 280.4 149)">D3</text>
<text x="304" y="149.9">C2</text>
<text x="89.9" y="152">6.6-5.2V</text>
<text x="172.2" y="150.1">RP1-1</text>
<text x="172.2" y="155.2">RP1-2</text>
<text x="257.1" y="153.1" transform="rotate(-90 257.1 153.1)">R1</text>
<text x="267.6" y="155.6" transform="rotate(-90 267.6 155.6)">240Ω</text>
<text x="304" y="155">1uF</text>
<text x="97.8" y="161.8">C4</text>
<text x="150.6" y="159.7" transform="rotate(-90 150.6 159.7)">R4</text>
<text x="172.2" y="161.6">RP3-1</text>
<text x="229.5" y="158.8">C1</text>
<text x="289" y="160.2" transform="rotate(-90 289 160.2)">1N4148DO35-7</text>
<text x="97.8" y="166.9">0.1uF</text>
<text x="119.1" y="162.2">NPO</text>
<text x="155.4" y="163.5" transform="rotate(-90 155.4 163.5)">0.5K</text>
<text x="172.2" y="167.9">RP3-2</text>
<text x="229.5" y="163.8">0.1uF</text>
<text x="299.9" y="164.2">GND</text>
<text x="149.6" y="173.6">GND</text>
<text x="159" y="170.3" transform="rotate(-90 159 170.3)">GND GND GND</text>
<text x="282.4" y="170.2">C3</text>
<text x="93.7" y="174.9">GND</text>
<text x="116.6" y="174.9">GND</text>
<text x="225.5" y="175.6">GND</text>
<text x="254.5" y="175.6" transform="rotate(-90 254.5 175.6)">R2</text>
<text x="267.7" y="175.6" transform="rotate(-90 267.7 175.6)">394Ω</text>
<text x="282.4" y="175.3">10uF</text>
<text x="253.4" y="184.5">GND</text>
<text x="278.4" y="182">GND</text>
<text x="70.6" y="190.8">US1-3</text>
<text x="124" y="190.8">US4-3</text>
<text x="182.4" y="190.8">US7-3</text>
<text x="70.6" y="195.9">US1-2</text>
<text x="124" y="195.9">US4-2</text>
<text x="182.4" y="195.9">US7-2</text>
<text x="239.4" y="197.2">US10-2</text>
<text x="239.4" y="192.1">US10-3</text>
<text x="70.6" y="201">US1-1</text>
<text x="115.3" y="201.7">AR5-1</text>
<text x="124" y="201">US4-1</text>
<text x="168.6" y="200.5">AR6-1</text>
<text x="182.4" y="201">US7-1</text>
<text x="227.1" y="201.7">AR8-1</text>
<text x="239.4" y="202.2">US10-1</text>
<text x="285.5" y="203">AR9-1</text>
<text x="70.6" y="207.3">US2-3</text>
<text x="115.3" y="206.8">AR5-2</text>
<text x="124" y="206">US5-3</text>
<text x="168.6" y="205.5">AR6-2</text>
<text x="182.4" y="207.3">US8-3</text>
<text x="227.1" y="206.8">AR8-2</text>
<text x="239.6" y="208.6">US11-3</text>
<text x="285.5" y="208.1">AR9-2</text>
<text x="70.6" y="212.4">US2-2</text>
<text x="115.3" y="211.9">AR5-3</text>
<text x="124" y="211.1">US5-2</text>
<text x="168.6" y="210.6">AR6-3</text>
<text x="182.4" y="212.4">US8-2</text>
<text x="227.1" y="211.9">AR8-3</text>
<text x="239.6" y="213.7">US11-2</text>
<text x="285.5" y="213.2">AR9-3</text>
<text x="70.6" y="217.5">US2-1</text>
<text x="124" y="216.2">US5-1</text>
<text x="182.4" y="217.5">US8-1</text>
<text x="239.6" y="218.7">US11-1</text>
<text x="70.6" y="223.8">US3-3</text>
<text x="124" y="227.6">US6-2</text>
<text x="124" y="222.6">US6-3</text>
<text x="182.4" y="223.8">US9-3</text>
<text x="239.4" y="225.1">US12-3</text>
<text x="70.6" y="234">US3-1</text>
<text x="70.6" y="228.9">US3-2</text>
<text x="124" y="232.7">US6-1</text>
<text x="182.4" y="234">US9-1</text>
<text x="182.4" y="228.9">US9-2</text>
<text x="239.4" y="230.2">US12-2</text>
<text x="239.4" y="235.3">US12-1</text>
<text x="87.6" y="241.7">+5V</text>
<text x="95.2" y="241.7">GND</text>
<text x="141" y="240.5">+5V</text>
<text x="148.6" y="240.5">GND</text>
<text x="199.4" y="241.7">+5V</text>
<text x="207" y="241.7">GND</text>
<text x="257.8" y="243">+5V</text>
<text x="265.4" y="243">GND</text>
<text x="35.9" y="251.8">HM1-3</text>
<text x="75.9" y="251.8">AR7-2</text>
<text x="35.9" y="256.8">HM1-2</text>
<text x="75.9" y="256.8">AR7-1</text>
<text x="35.9" y="261.9">HM1-1</text>
<text x="48.3" y="268.4">+5V</text>
<text x="62.2" y="270.9">GND</text>
</g>
<g font-size="2.5" fill="#ffba08">
<text x="78.7" y="182">ULTRASONIC SENSORS</text>
<text x="44.5" y="245.5">HUMIDITY SENSOR</text>
</g>
<text font-size="2.5" fill="#c90d0c" x="359.4" y="258.2">Drawn by: EA</text>
<g font-size="2.1" fill="#808080">
<text x="260.1" y="63.6">1</text>
<text x="131.8" y="66.1">1</text>
<text x="131.8" y="70">2</text>
<text x="260.1" y="67.4">2</text>
<text x="60.7" y="73.8">1</text>
<text x="60.7" y="78.8">2</text>
<text x="60.7" y="83.9">1</text>
<text x="60.7" y="89">2</text>
<text x="119" y="87" transform="rotate(-90 119 87)">6</text>
<text x="121.6" y="87" transform="rotate(-90 121.6 87)">5</text>
<text x="124.1" y="87" transform="rotate(-90 124.1 87)">4</text>
<text x="126.6" y="87" transform="rotate(-90 126.6 87)">3</text>
<text x="129.2" y="87" transform="rotate(-90 129.2 87)">2</text>
<text x="131.7" y="87" transform="rotate(-90 131.7 87)">1</text>
<text x="246" y="84.5" transform="rotate(-90 246 84.5)">6</text>
<text x="248.5" y="84.5" transform="rotate(-90 248.5 84.5)">5</text>
<text x="251.1" y="84.5" transform="rotate(-90 251.1 84.5)">4</text>
<text x="253.6" y="84.5" transform="rotate(-90 253.6 84.5)">3</text>
<text x="256.2" y="84.5" transform="rotate(-90 256.2 84.5)">2</text>
<text x="258.7" y="84.5" transform="rotate(-90 258.7 84.5)">1</text>
<text x="60.7" y="94.1">1</text>
<text x="115.9" y="95.3">1</text>
<text x="133.1" y="95.3">2</text>
<text x="244.1" y="94.1">1</text>
<text x="260.1" y="94.1">2</text>
<text x="60.7" y="99.2">2</text>
<text x="115.9" y="97.9">2</text>
<text x="133.1" y="97.9">1</text>
<text x="244.1" y="96.6">2</text>
<text x="260.1" y="96.6">1</text>
<text x="60.7" y="104.2">1</text>
<text x="60.7" y="109.3">2</text>
<text x="167.1" y="139">1</text>
<text x="167.1" y="142.8">2</text>
<text x="233.7" y="142">IN</text>
<text x="238.3" y="142">OUT</text>
<text x="107.4" y="146.6">1</text>
<text x="111.3" y="147.7">ENA</text>
<text x="117.8" y="147.7">ADJ</text>
<text x="124.6" y="149.1">4</text>
<text x="124.6" y="146.6">5</text>
<text x="167.1" y="149.1">1</text>
<text x="236.1" y="145.7">ADJ</text>
<text x="107.4" y="151.7">2</text>
<text x="111.3" y="152.8">IN</text>
<text x="117.3" y="150.3">OUT</text>
<text x="167.1" y="154.2">2</text>
<text x="240.7" y="152.8">Vref = 1.25V</text>
<text x="116.2" y="158.7" transform="rotate(-90 116.2 158.7)">3</text>
<text x="118.8" y="158.7" transform="rotate(-90 118.8 158.7)">6</text>
<text x="167.1" y="160.6">1</text>
<text x="167.1" y="166.9">2</text>
<text x="81.6" y="189.3">3</text>
<text x="135" y="189.3">3</text>
<text x="193.4" y="189.3">3</text>
<text x="251.8" y="190.6">3</text>
<text x="81.6" y="194.4">2</text>
<text x="135" y="194.4">2</text>
<text x="193.4" y="194.4">2</text>
<text x="251.8" y="195.7">2</text>
<text x="81.6" y="199.5">1</text>
<text x="110.2" y="200.7">1</text>
<text x="135" y="199.5">1</text>
<text x="163.5" y="199.5">1</text>
<text x="193.4" y="199.5">1</text>
<text x="222" y="200.7">1</text>
<text x="251.8" y="200.7">1</text>
<text x="280.4" y="202">1</text>
<text x="81.6" y="205.8">3</text>
<text x="110.2" y="205.8">2</text>
<text x="135" y="209.6">2</text>
<text x="135" y="204.5">3</text>
<text x="163.5" y="204.5">2</text>
<text x="163.5" y="209.6">3</text>
<text x="193.4" y="205.8">3</text>
<text x="222" y="205.8">2</text>
<text x="251.8" y="207.1">3</text>
<text x="280.4" y="207.1">2</text>
<text x="81.6" y="216">1</text>
<text x="81.6" y="210.9">2</text>
<text x="110.2" y="210.9">3</text>
<text x="135" y="214.7">1</text>
<text x="193.4" y="216">1</text>
<text x="193.4" y="210.9">2</text>
<text x="222" y="210.9">3</text>
<text x="251.8" y="212.2">2</text>
<text x="280.4" y="212.2">3</text>
<text x="135" y="221.1">3</text>
<text x="251.8" y="217.2">1</text>
<text x="81.6" y="227.4">2</text>
<text x="81.6" y="222.3">3</text>
<text x="135" y="226.1">2</text>
<text x="193.4" y="227.4">2</text>
<text x="193.4" y="222.3">3</text>
<text x="251.8" y="223.6">3</text>
<text x="81.6" y="232.5">1</text>
<text x="135" y="231.2">1</text>
<text x="193.4" y="232.5">1</text>
<text x="251.8" y="233.8">1</text>
<text x="251.8" y="228.7">2</text>
<text x="47.3" y="250.3">3</text>
<text x="70.8" y="250.3">2</text>
<text x="47.3" y="255.3">2</text>
<text x="70.8" y="255.3">1</text>
<text x="47.3" y="260.4">1</text>
</g>
<text font-size="2" fill="#808080" x="116.6" y="155.8">GND</text>
</svg>
